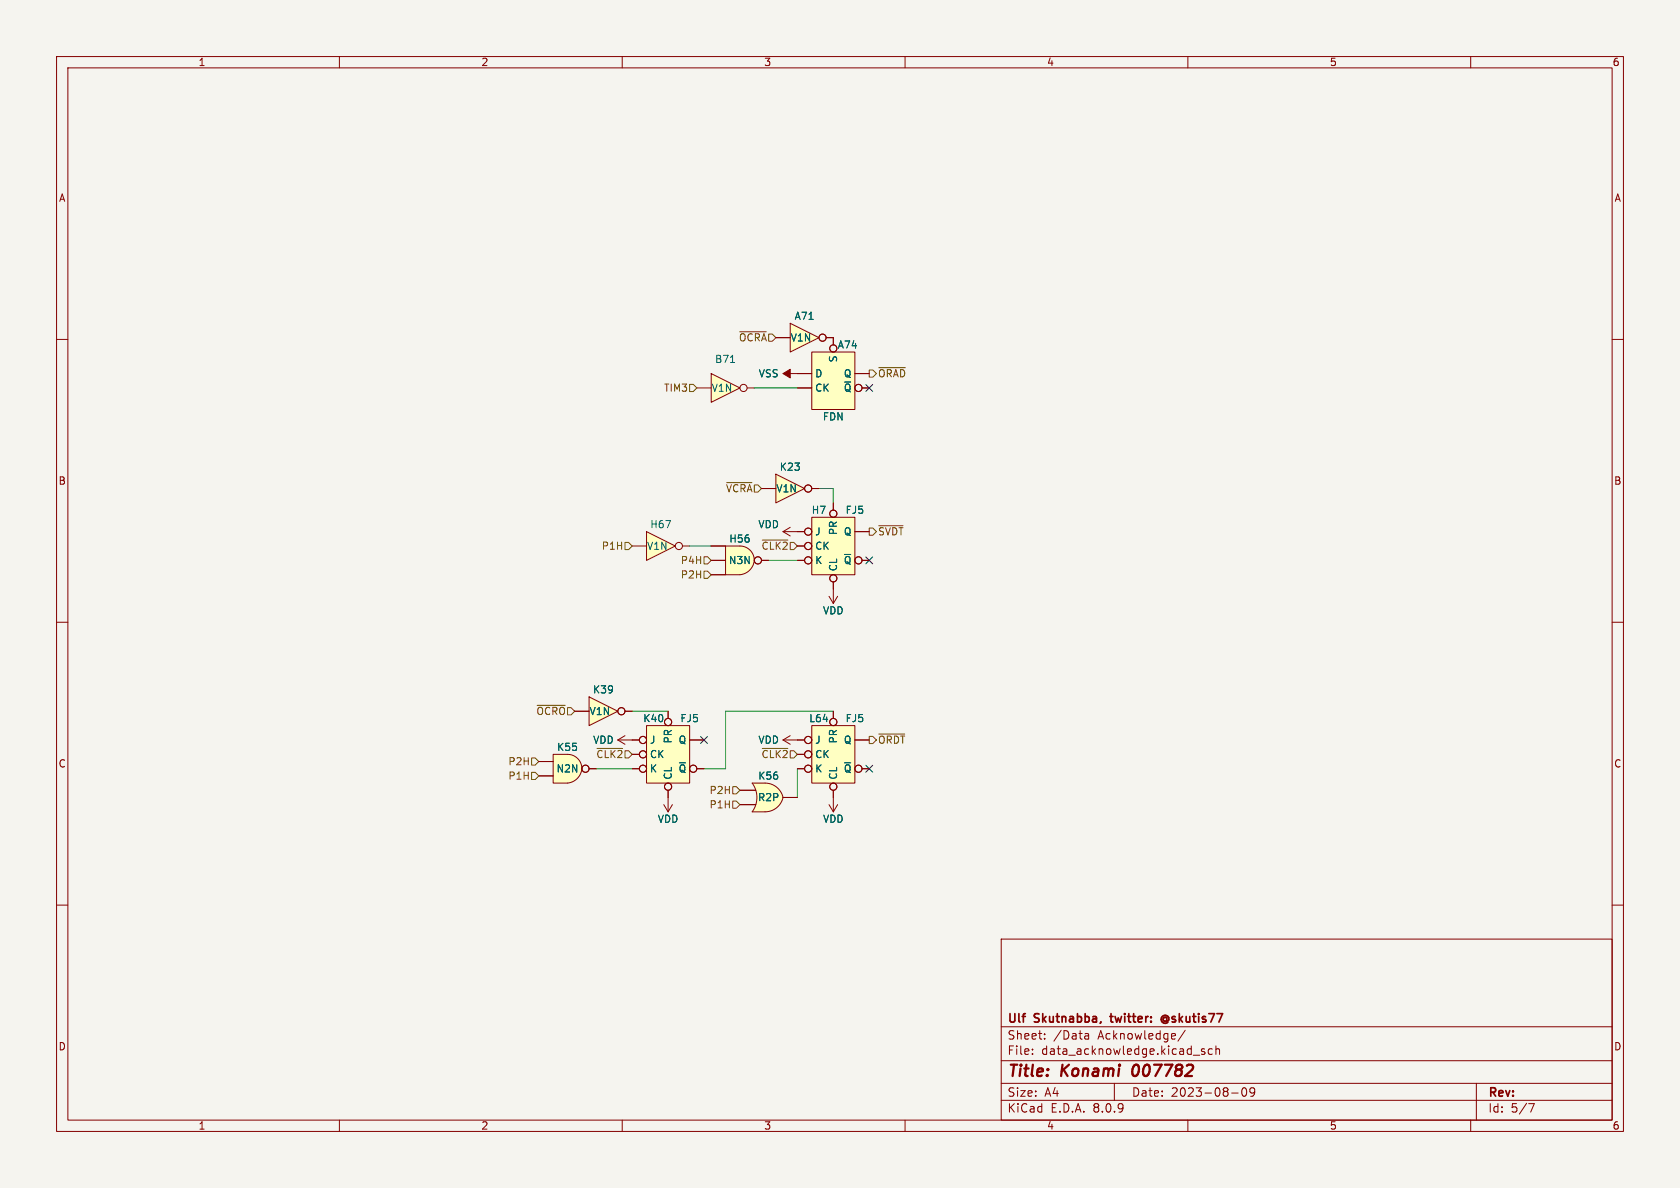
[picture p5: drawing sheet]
<svg xmlns="http://www.w3.org/2000/svg" width="297mm" height="210mm" viewBox="0 0 297 210" stroke-linecap="round" stroke-linejoin="round" font-family="sans-serif">
<path d="M0 0h297v210h-297z" fill="#f5f4ef" stroke="#f5f4ef" stroke-width=".18"/>
<g fill="none" stroke="#840000" stroke-width=".18">
<path d="M10 10h277v190h-277zM12 12h273v186h-273zM60 10v2M110 10v2M160 10v2M210 10v2M260 10v2M10 60h2M285 60h2M10 110h2M285 110h2M10 160h2"/>
<path d="M177 166h108v32h-108zM285 160h2M60 198v2M110 198v2M160 198v2M177 194.5h108M177 191.5h108M177 187.5h108M177 181.5h108M182.5 186.3v.1M182.5 185.5v.1M184.7 183.6v.1"/>
<path d="M184.7 182.8v.1M191.8 182.8h.6l.1 .9M191.8 183.6h.7M192.5 183.1l-.7 .1M197 191.5v3M209.5 182.1l-1.3 2M210 198v2M211 186.5h1.1M213 185.5l-.4-.1-.2 .2 .1 .2 .5 .2v.3h-.6M214.3 185.5l-.4-.1-.3 .3v.4l.1 .2h.6M215 185.5l.2-.1 .3 .1 .1 .9M215 184.9v1.5"/>
<path d="M217.7 193.2h1.2M219.7 192.4l.2-.1a.81 .81 0 0 1 .6 .6 .81 .81 0 0 1-.3 .8l-.2 .1a.81 .81 0 0 1-.3-1.4zM221.8 192.9l-.3 .3h-.3l-.2-.3 .1-.5 .4-.1 .2 .1a.99 .99 0 0 1-.3 1.4h-.3M260 198v2M261 191.5v6.5M270.2 195.1h1l-.6 1.5"/>
</g>
<path d="M200.4 188.6a1.52 1.52 0 0 0 0 1.5" fill="none" stroke="#840000" stroke-width=".4"/>
<path d="M196.2 179.7h.6M206.2 179.9a.36 .36 0 0 0-.5 0 .36 .36 0 0 0 0 .5 .36 .36 0 0 0 .5 .1M206.3 179.5a.71 .71 0 0 0-1 .7 .71 .71 0 0 0 1 .6" fill="none" stroke="#840000" stroke-width=".3"/>
<path d="M143.5 91.4h7.6v10.2h-7.6z" fill="#ffffc2"/>
<g fill="none" stroke="#840000" stroke-width=".18">
<path d="M141 96.5h1.2M141 94h1.2M141 99.1h1.2M143.5 91.4h7.6v10.2h-7.6zM147.3 88.9v1.3M151.1 94h2.6M152.4 99.1h1.3M147.3 102.9v1.2"/>
<circle cx="142.9" cy="96.5" r=".63"/>
<circle cx="142.9" cy="94" r=".63"/>
<circle cx="142.9" cy="99.1" r=".63"/>
<circle cx="147.3" cy="90.8" r=".63"/>
<circle cx="147.3" cy="102.2" r=".63"/>
</g>
<path d="M143.5 128.3h7.6v10.1h-7.6z" fill="#ffffc2"/>
<g fill="none" stroke="#840000" stroke-width=".18">
<path d="M141 133.4h1.2M141 130.8h1.2M141 135.9h1.2M143.5 128.3h7.6v10.1h-7.6zM147.3 125.7v1.3M147.3 139.7v1.3M151.1 130.8h2.6M152.4 135.9h1.3"/>
<circle cx="142.9" cy="130.8" r=".63"/>
<circle cx="142.9" cy="135.9" r=".63"/>
<circle cx="142.9" cy="133.3" r=".63"/>
<circle cx="147.3" cy="139.1" r=".63"/>
<circle cx="147.3" cy="127.6" r=".63"/>
</g>
<path d="M100.1 135.6l2.8 .3a2.82 2.82 0 0 1-2.6 2.5z" fill="#ffffc2" stroke="#ffffc2" stroke-width=".18"/>
<path d="M97.8 133.4h2.5v5h-2.5z" fill="#ffffc2"/>
<path d="M100.3 133.4a2.54 2.54 0 0 1 2.6 2.5h-2.6z" fill="#ffffc2" stroke="#ffffc2" stroke-width=".18"/>
<g fill="none" stroke="#840000" stroke-width=".18">
<path d="M95.2 137.2h2.6M95.2 134.6h2.6M97.8 133.4h2.5a2.53 2.53 0 0 1 2.6 2.4 2.53 2.53 0 0 1-2.3 2.6h-2.8zM104.1 135.9h1.3M109.2 130.8l1.3 .8M109.2 130.8h2.6M110.5 130l-1.3 .8"/>
<circle cx="103.5" cy="135.9" r=".63"/>
</g>
<path d="M104.1 123.2l5.1 2.5-5.1 2.6z" fill="#ffffc2"/>
<g fill="none" stroke="#840000" stroke-width=".18">
<path d="M101.6 125.7h2.5M104.1 123.2l5.1 2.5-5.1 2.6zM110.5 125.7h1.3M146.6 142.2l.7 1.3M147.3 141v2.5M148.1 142.2l-.8 1.3"/>
<circle cx="109.9" cy="125.7" r=".63"/>
</g>
<path d="M135.3 140.3l3.1 .7a3.3 3.3 0 0 1-3.1 2.5z" fill="#ffffc2" stroke="#ffffc2" stroke-width=".18"/>
<path d="M133 138.4h2.3" fill="none" stroke="#ffffc2" stroke-width=".18"/>
<path d="M133 138.4h2.3v5.1h-2.3a4.3 4.3 0 0 0 0-5.1z" fill="#ffffc2"/>
<path d="M135.3 138.4a3.2 3.2 0 0 1 3.1 2.6l-3.1 .7z" fill="#ffffc2" stroke="#ffffc2" stroke-width=".18"/>
<path d="M130.8 139.7h2.8M138.4 130.8l1.3 .8M138.4 130.8h2.6M139.7 130l-1.3 .8M130.8 142.2h2.8M138.4 141a3.3 3.3 0 0 0-3.1-2.6h-2.3a4.3 4.3 0 0 1 0 5.1M138.4 141h2.6M138.4 141a3.3 3.3 0 0 1-3.1 2.5" fill="none" stroke="#840000" stroke-width=".18"/>
<path d="M133 143.5h2.3z" fill="#840000" stroke="#840000" stroke-width=".18"/>
<path d="M114.3 128.3h7.6v10.1h-7.6z" fill="#ffffc2"/>
<g fill="none" stroke="#840000" stroke-width=".18">
<path d="M146.6 105.4l.7 1.3M147.3 104.1v2.6M148.1 105.4l-.8 1.3M111.8 133.4h1.2M111.8 130.8h1.2M111.8 135.9h1.2M114.3 128.3h7.6v10.1h-7.6zM118.1 125.7v1.3M118.1 139.7v3.8M121.9 130.8h2.6M123.2 135.9h1.3M117.3 142.2l.8 1.3"/>
<path d="M118.9 142.2l-.8 1.3"/>
<circle cx="113.7" cy="133.3" r=".63"/>
<circle cx="113.7" cy="135.9" r=".63"/>
<circle cx="113.7" cy="130.8" r=".63"/>
<circle cx="118.1" cy="139.1" r=".63"/>
<circle cx="118.1" cy="127.6" r=".63"/>
</g>
<path d="M114.3 94l5.1 2.5-5.1 2.6z" fill="#ffffc2"/>
<g fill="none" stroke="#840000" stroke-width=".18">
<path d="M111.8 96.5h2.5M114.3 94l5.1 2.5-5.1 2.6zM120.6 96.5h1.3"/>
<circle cx="120" cy="96.5" r=".63"/>
</g>
<path d="M125.7 66l5.1 2.6-5.1 2.5z" fill="#ffffc2"/>
<g fill="none" stroke="#840000" stroke-width=".18">
<path d="M123.2 68.6h2.5M125.7 66l5.1 2.6-5.1 2.5zM132.1 68.6h1.2M138.4 66h2.6"/>
<circle cx="131.4" cy="68.6" r=".63"/>
</g>
<path d="M129.1 64.1h.8" fill="none" stroke="#006464" stroke-width=".18"/>
<path d="M138.4 66l1.3-.7v1.5z" fill="#840000" stroke="#840000" stroke-width=".18"/>
<path d="M143.5 62.2h7.6v10.2h-7.6z" fill="#ffffc2"/>
<g fill="none" stroke="#840000" stroke-width=".18">
<path d="M147.3 59.7v1.3M141 68.6h2.5M141 66h2.5M143.5 62.2h7.6v10.2h-7.6zM151.1 66h2.6M152.4 68.6h1.3"/>
<circle cx="147.3" cy="61.6" r=".63"/>
</g>
<path d="M139.7 57.2l5.1 2.5-5.1 2.5z" fill="#ffffc2"/>
<g fill="none" stroke="#840000" stroke-width=".18">
<path d="M137.2 59.7h2.5M139.7 57.2l5.1 2.5-5.1 2.5zM146 59.7h1.3"/>
<circle cx="145.4" cy="59.7" r=".63"/>
</g>
<path d="M137.2 83.8l5 2.6-5 2.5z" fill="#ffffc2"/>
<g fill="none" stroke="#840000" stroke-width=".18">
<path d="M134.6 86.4h2.6M137.2 83.8l5 2.6-5 2.5zM138.4 94l1.3 .7M138.4 94h2.6M139.7 93.2l-1.3 .8M143.5 86.4h1.3"/>
<circle cx="142.9" cy="86.4" r=".63"/>
</g>
<path d="M130.5 98.8l2.8 .3a2.82 2.82 0 0 1-2.5 2.5z" fill="#ffffc2" stroke="#ffffc2" stroke-width=".18"/>
<path d="M128.3 96.5h2.5v5.1h-2.5z" fill="#ffffc2"/>
<path d="M130.8 96.5a2.54 2.54 0 0 1 2.5 2.6h-2.5z" fill="#ffffc2" stroke="#ffffc2" stroke-width=".18"/>
<g fill="none" stroke="#840000" stroke-width=".18">
<path d="M137.2 59.7h2.5M146 59.7h1.3v1.3M141 68.6h2.5M141 66h2.5M151.1 66h2.6M152.4 68.6h1.3M125.7 99.1h2.6M125.7 96.5h2.6M128.3 96.5h2.5a2.53 2.53 0 0 1 2.5 2.4 2.53 2.53 0 0 1-2.2 2.7h-2.8zM134.6 99.1h1.3M134.6 86.4h2.6M141 99.1h1.2"/>
<path d="M141 96.5h1.2M141 94h1.2M143.5 86.4h1.3M147.3 88.9v1.3M151.1 94h2.6M152.4 99.1h1.3M125.7 101.6h2.6M147.3 102.9v1.2M95.2 137.2h2.6M95.2 134.6h2.6M101.6 125.7h2.5M104.1 135.9h1.3"/>
<path d="M110.5 125.7h1.3M111.8 133.4h1.2M111.8 130.8h1.2M111.8 135.9h1.2M118.1 125.7v1.3M118.1 139.7v1.3M121.9 130.8h2.6M123.2 135.9h1.3M130.8 139.7h2.8M141 133.4h1.2M141 130.8h1.2M141 135.9h1.2"/>
<path d="M147.3 125.7v1.3M147.3 139.7v1.3M151.1 130.8h2.6M152.4 135.9h1.3M130.8 142.2h2.8M138.4 141h2.6"/>
<circle cx="145.4" cy="59.7" r=".63"/>
<circle cx="147.3" cy="61.6" r=".63"/>
<circle cx="134" cy="99.1" r=".63"/>
<circle cx="142.9" cy="96.5" r=".63"/>
<circle cx="142.9" cy="86.4" r=".63"/>
<circle cx="142.9" cy="94" r=".63"/>
<circle cx="142.9" cy="99.1" r=".63"/>
<circle cx="147.3" cy="90.8" r=".63"/>
<circle cx="147.3" cy="102.2" r=".63"/>
<circle cx="103.5" cy="135.9" r=".63"/>
<circle cx="109.9" cy="125.7" r=".63"/>
<circle cx="113.7" cy="133.3" r=".63"/>
<circle cx="113.7" cy="135.9" r=".63"/>
<circle cx="113.7" cy="130.8" r=".63"/>
<circle cx="118.1" cy="139.1" r=".63"/>
<circle cx="118.1" cy="127.6" r=".63"/>
<circle cx="142.9" cy="130.8" r=".63"/>
<circle cx="142.9" cy="135.9" r=".63"/>
<circle cx="142.9" cy="133.3" r=".63"/>
<circle cx="147.3" cy="139.1" r=".63"/>
<circle cx="147.3" cy="127.6" r=".63"/>
</g>
<g fill="none" stroke="#725600" stroke-width=".18">
<path d="M130.8 58.6h4.7M121.9 67.9h.7l.6 .7-.6 .6h-.7zM153.7 65.4h.6l.6 .6-.6 .7h-.6zM155.4 65h4.7M110.5 95.9h.6l.7 .6-.7 .7h-.6zM124.5 98.4h.6l.6 .7-.6 .6h-.6zM128.5 85.3h4.4M134.8 95.5h4.5M153.7 93.3h.6l.6 .7-.6 .6h-.6zM155.4 92.9h4.2M124.5 101h.6l.6 .6-.6 .6h-.6zM94 136.5h.6l.6 .7-.6 .6h-.6z"/>
<path d="M94 134h.6l.6 .6-.6 .7h-.6zM95 124.7h4.9M105.5 132.3h4.6M129.5 139.1h.7l.6 .6-.6 .6h-.7zM134.8 132.3h4.5M153.7 130.2h.6l.6 .6-.6 .6h-.6zM155.4 129.8h4.5M129.5 141.6h.7l.6 .6-.6 .7h-.7z"/>
</g>
<path d="M133.3 68.6h7.7M121.9 96.5h3.8M135.9 99.1h5.1M144.8 86.4h2.5v2.5M105.4 135.9h6.4M111.8 125.7h6.3M141 135.9v5.1M147.3 125.7h-19v10.2h-3.8" fill="none" stroke="#009600" stroke-width=".18"/>
<path d="M153.1 68l1.2 1.2M154.3 68l-1.2 1.2M153.1 98.5l1.2 1.2M154.3 98.5l-1.2 1.2M123.9 130.2l1.2 1.2M125.1 130.2l-1.2 1.2M153.1 135.3l1.2 1.2M154.3 135.3l-1.2 1.2" fill="none" stroke="#000084" stroke-width=".18"/>
<g font-size="2.8" fill="#840000">
<text x="178" y="190.9">Title:</text>
<text x="187.7" y="190.9">Konami</text>
<text x="201" y="190.9">007782</text>
</g>
<g font-size="2.1" fill="#840000">
<text x="178" y="184">Sheet:</text>
<text x="178" y="181.2">Ulf</text>
<text x="183" y="181.2">Skutnabba,</text>
<text x="186.2" y="184">/Data</text>
<text x="194.2" y="184">Acknowledge/</text>
<text x="197.1" y="181.2">twitter:</text>
<text x="206.6" y="181.2">@skutis77</text>
<text x="178" y="186.7">File:</text>
<text x="184.1" y="186.7">data_acknowledge.kicad_sch</text>
<text x="178" y="196.9">KiCad</text>
<text x="178" y="194.1">Size:</text>
<text x="184.7" y="194.1">A4</text>
<text x="185.7" y="196.9">E.D.A.</text>
<text x="193.3" y="196.9">8.0.9</text>
<text x="200" y="194.1">Date:</text>
<text x="207" y="194.1">2023-08-09</text>
<text x="263" y="194.3">Rev:</text>
<text x="263" y="196.9">Id:</text>
<text x="267.1" y="196.9">5/7</text>
</g>
<g font-size="1.8" fill="#840000">
<text x="35" y="11.9">1</text>
<text x="85" y="11.9">2</text>
<text x="135" y="11.9">3</text>
<text x="185" y="11.9">4</text>
<text x="235" y="11.9">5</text>
<text x="285" y="11.9">6</text>
<text x="10.3" y="35.9">A</text>
<text x="285.3" y="35.9">A</text>
<text x="10.3" y="85.9">B</text>
<text x="285.3" y="85.9">B</text>
<text x="10.3" y="135.9">C</text>
<text x="285.3" y="135.9">C</text>
<text x="10.3" y="185.9">D</text>
<text x="285.3" y="185.9">D</text>
<text x="35" y="199.9">1</text>
<text x="85" y="199.9">2</text>
<text x="135" y="199.9">3</text>
<text x="185" y="199.9">4</text>
<text x="235" y="199.9">5</text>
<text x="285" y="199.9">6</text>
</g>
<g font-size="1.8" fill="#006464">
<text x="140.4" y="56.7">A71</text>
<text x="126.3" y="64.4">B71</text>
<text x="139.7" y="60.6">V1N</text>
<text x="148" y="61.8">A74</text>
<text x="148.2" y="64.2" transform="rotate(-90 148.2 64.2)">S</text>
<text x="125.7" y="69.5">V1N</text>
<text x="134" y="66.9">VSS</text>
<text x="144" y="69.4">CK</text>
<text x="144" y="66.9">D</text>
<text x="149.1" y="66.9">Q</text>
<text x="149.1" y="69.4">~{Q}</text>
<text x="145.4" y="74.5">FDN</text>
<text x="137.8" y="83.4">K23</text>
<text x="137.2" y="87.2">V1N</text>
<text x="114.9" y="93.6">H67</text>
<text x="134" y="93.6">VDD</text>
<text x="143.4" y="91">H7</text>
<text x="144" y="94.8">J</text>
<text x="148.2" y="94.7" transform="rotate(-90 148.2 94.7)">PR</text>
<text x="149.1" y="94.8">Q</text>
<text x="149.4" y="91">FJ5</text>
<text x="114.3" y="97.4">V1N</text>
<text x="128.8" y="99.9">N3N</text>
<text x="128.8" y="96.1">H56</text>
<text x="144" y="97.4">CK</text>
<text x="144" y="99.9">K</text>
<text x="148.2" y="101.1" transform="rotate(-90 148.2 101.1)">CL</text>
<text x="149.1" y="99.9">~{Q}</text>
<text x="145.4" y="108.8">VDD</text>
<text x="104.7" y="122.8">K39</text>
<text x="104.1" y="126.6">V1N</text>
<text x="104.8" y="131.7">VDD</text>
<text x="113.6" y="127.9">K40</text>
<text x="114.8" y="131.7">J</text>
<text x="119" y="131.5" transform="rotate(-90 119 131.5)">PR</text>
<text x="119.9" y="131.7">Q</text>
<text x="120.2" y="127.9">FJ5</text>
<text x="134" y="131.7">VDD</text>
<text x="143" y="127.9">L64</text>
<text x="144" y="131.7">J</text>
<text x="148.2" y="131.5" transform="rotate(-90 148.2 131.5)">PR</text>
<text x="149.1" y="131.7">Q</text>
<text x="149.4" y="127.9">FJ5</text>
<text x="98.3" y="136.8">N2N</text>
<text x="98.4" y="132.9">K55</text>
<text x="114.8" y="134.2">CK</text>
<text x="114.8" y="136.8">K</text>
<text x="119" y="137.9" transform="rotate(-90 119 137.9)">CL</text>
<text x="119.9" y="136.8">~{Q}</text>
<text x="144" y="134.2">CK</text>
<text x="144" y="136.8">K</text>
<text x="148.2" y="137.9" transform="rotate(-90 148.2 137.9)">CL</text>
<text x="149.1" y="136.8">~{Q}</text>
<text x="133.9" y="141.8">R2P</text>
<text x="133.9" y="138">K56</text>
<text x="116.2" y="145.6">VDD</text>
<text x="145.4" y="145.6">VDD</text>
</g>
<g font-size="1.8" fill="#725600">
<text x="130.5" y="60.6">~{OCRA}</text>
<text x="117.3" y="69.4">TIM3</text>
<text x="155.1" y="66.9">~{ORAD}</text>
<text x="128.2" y="87.2">~{VCRA}</text>
<text x="155.1" y="94.8">~{SVDT}</text>
<text x="106.3" y="97.4">P1H</text>
<text x="120.3" y="99.9">P4H</text>
<text x="134.5" y="97.4">~{CLK2}</text>
<text x="120.3" y="102.5">P2H</text>
<text x="94.7" y="126.6">~{OCRO}</text>
<text x="155.1" y="131.7">~{ORDT}</text>
<text x="89.8" y="135.5">P2H</text>
<text x="105.3" y="134.2">~{CLK2}</text>
<text x="134.5" y="134.2">~{CLK2}</text>
<text x="89.8" y="138">P1H</text>
<text x="125.3" y="143.1">P1H</text>
<text x="125.3" y="140.6">P2H</text>
</g>
</svg>
